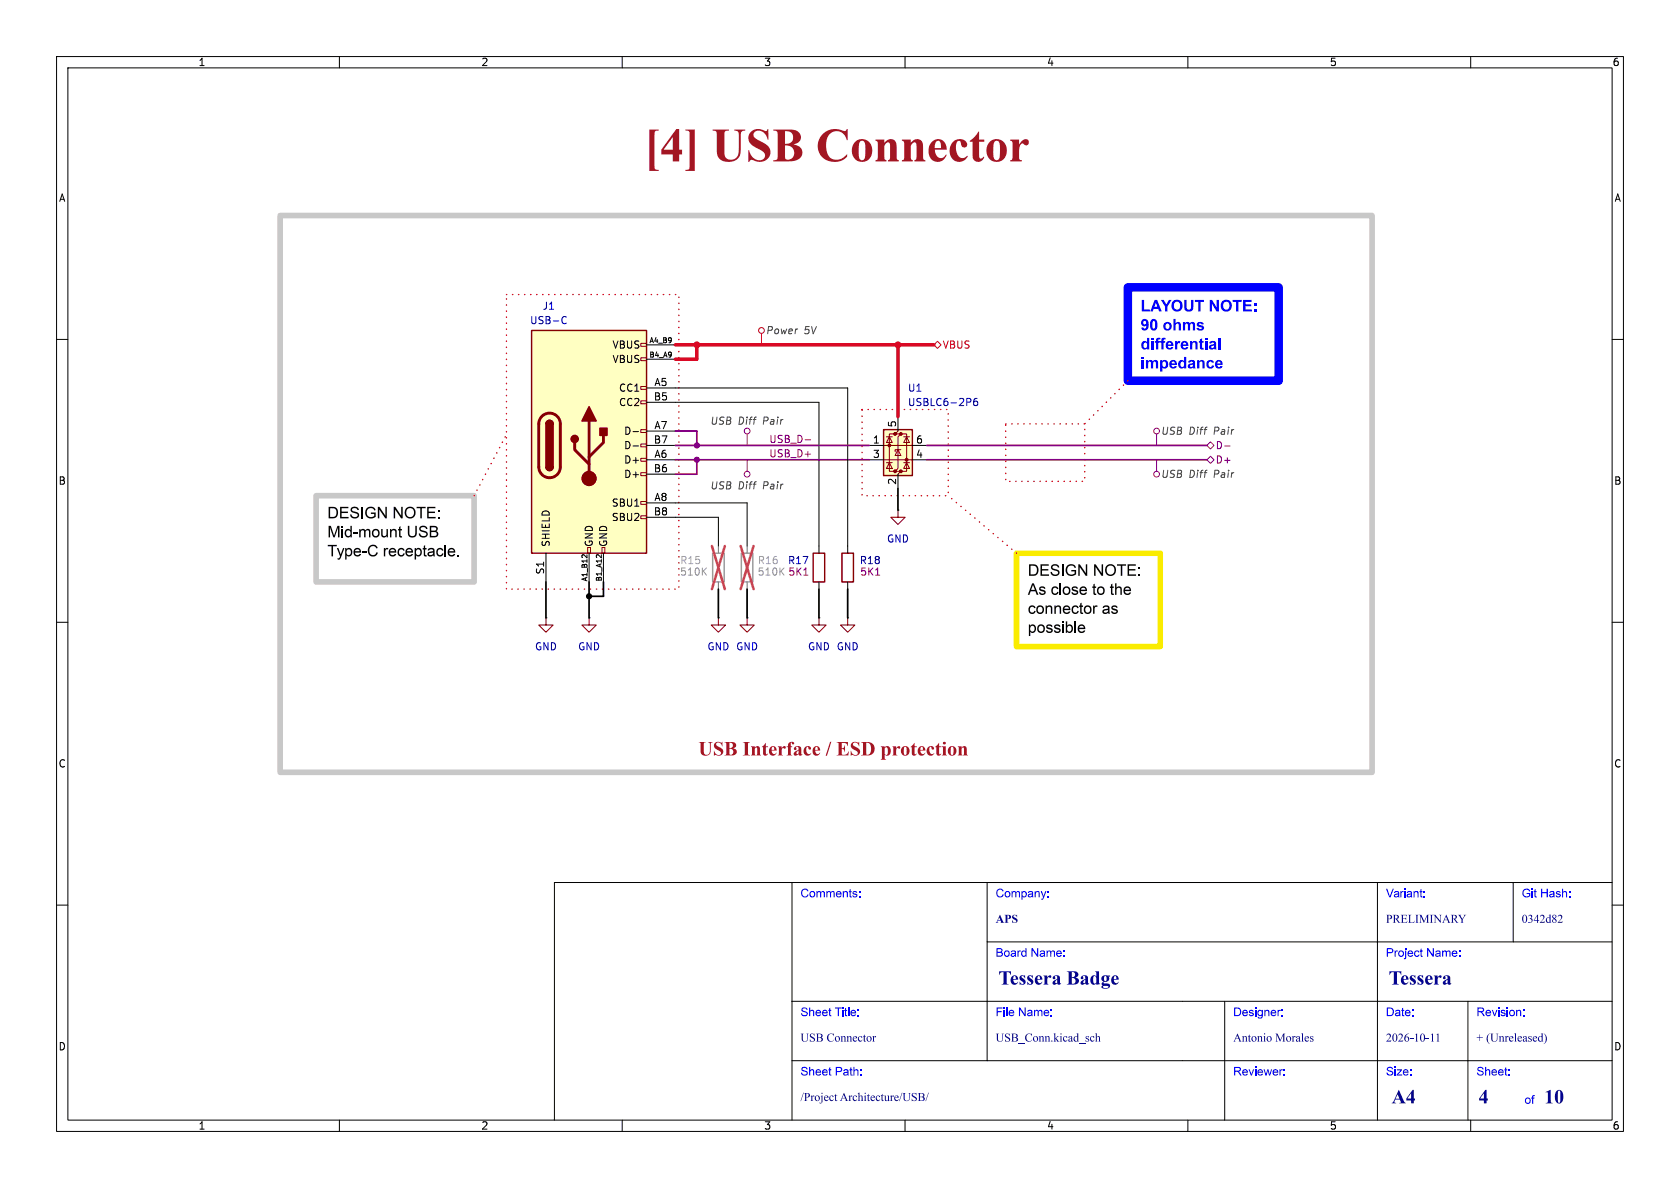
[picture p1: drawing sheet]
<svg xmlns="http://www.w3.org/2000/svg" width="297mm" height="210mm" viewBox="0 0 297 210" stroke-linecap="round" stroke-linejoin="round" font-family="sans-serif">
<g fill="none" stroke="#000" stroke-width=".18">
<path d="M10 10h277v190h-277zM12 12h273v186h-273zM60 10v2M110 10v2M160 10v2M210 10v2M260 10v2M10 60h2M285 60h2M10 110h2M149.9 109.2h.1M285 110h2"/>
<path d="M140 156v42M174.5 156v31.5M243.5 156v42M267.5 156v10.5M285 156h-187v42M10 160h2M140 177h145M174.5 166.5h110.5M216.5 177v21M259.5 177v21M285 160h2M60 198v2"/>
<path d="M110 198v2M140 187.5h145M160 198v2M210 198v2M260 198v2"/>
</g>
<path d="M149.9 109.2v1.3h1.2l-1.2 1.3-1.3-1.3h1.3" fill="none" stroke="#840000" stroke-width=".18"/>
<path d="M156.2 75.9h5.1v8.2h-5.1z" fill="#ffffc2"/>
<g fill="#840000" stroke="#840000" stroke-width=".18">
<circle cx="157.2" cy="78.7" r=".25"/>
<circle cx="158.2" cy="83.3" r=".25"/>
<circle cx="158.2" cy="76.7" r=".25"/>
<circle cx="159.3" cy="83.3" r=".25"/>
<circle cx="159.3" cy="76.7" r=".25"/>
<circle cx="160.3" cy="81.3" r=".25"/>
</g>
<g fill="none" stroke="#840000" stroke-width=".18">
<path d="M156.2 78.7h5.1M156.7 77.2h1M157.2 77.2l.5 1h-1zM158.2 76.7h-1v6.6h1M158.7 79.5l.6 1h-1.1zM158.7 76.2l-.5 .5h1.1l-.6 .5v5.6l-.5 .5h1.1l-.6 .5M159.3 79.5h-1.1v.4M159.3 76.7h1v6.6h-1M159.8 77.2h1M160.3 77.2l.5 1h-1zM156.2 81.3h5.1M156.7 81.8h1"/>
<path d="M157.2 81.8l.5 1h-1zM158.7 90.2v1.2h1.3l-1.3 1.3-1.2-1.3h1.2M159.8 81.8h1M160.3 81.8l.5 1h-1z"/>
</g>
<path d="M156.2 75.9h5.1v8.2h-5.1zM143.8 97.8h2v5.1h-2zM148.8 97.8h2.1v5.1h-2.1z" fill="none" stroke="#840000" stroke-width=".25"/>
<path d="M153.7 78.7h2.5M158.7 73.7v2.5M161.3 78.7h2.5M144.8 96.5v1.3M149.9 96.5v1.3M153.7 81.3h2.5M158.7 90.2h.1M158.7 83.8v2.6M161.3 81.3h2.5M144.8 102.9v1.2M149.9 102.9v1.2" fill="none" stroke="#000" stroke-width=".18"/>
<path d="M171.5 70.5l.1 .2-.1 .3M172.7 70.4l-.3 .1a.86 .86 0 0 0 0 1.2l.4-.1v-.4l-.2-.3h-.2l-.3 .3" fill="none" stroke="#0000c2" stroke-width=".18"/>
<path d="M142.1 101.7h.7M154.8 101.7h.7" fill="none" stroke="#840084" stroke-width=".18"/>
<path d="M126 97.8h2v5.1h-2zM131.1 97.8h2v5.1h-2z" fill="none" stroke="#9c9b98" stroke-width=".25"/>
<path d="M127 96.5v1.3M132.1 96.5v1.3M127 102.9v1.2M132.1 102.9v1.2" fill="none" stroke="#7a7a77" stroke-width=".18"/>
<path d="M124.3 100.9l.6 .8M124.9 100.4l-.7 .7M138.1 100.9l.5 .8M138.6 100.4l-.7 .7" fill="none" stroke="#9c9b98" stroke-width=".18"/>
<path d="M125.9 96.5l2.2 7.6M128.1 96.5l-2.2 7.6M130.9 96.5l2.3 7.6M133.2 96.5l-2.3 7.6" fill="none" stroke="#e75356" stroke-width=".46"/>
<path d="M94 58.4h20.3v39.4h-20.3z" fill="#ffffc2"/>
<g fill="none" stroke="#840000" stroke-width=".18">
<path d="M113.3 63.2h1v.6h-1zM113.3 60.7h1v.5h-1zM113.3 78.5h1v.5h-1zM113.3 75.9h1v.6h-1zM113.3 70.9h1v.5h-1zM113.3 68.3h1v.5h-1zM103.9 96.8h.5v1h-.5zM106.4 96.8h.5v1h-.5zM113.3 91.2h1v.5h-1zM113.3 88.6h1v.6h-1zM113.3 83.6h1v.5h-1zM113.3 81h1v.5h-1z"/>
<path d="M96.5 109.2v1.3h1.3l-1.3 1.3-1.3-1.3h1.3M104.1 109.2v1.3h1.3l-1.3 1.3-1.2-1.3h1.2M127 109.2v1.3h1.3l-1.3 1.3-1.3-1.3h1.3M132.1 109.2v1.3h1.2l-1.2 1.3-1.3-1.3h1.3M144.8 109.2v1.3h1.2l-1.2 1.3-1.3-1.3h1.3"/>
</g>
<path d="M94 58.4h20.3v39.4h-20.3zM96.5 74.9a.64 .64 0 0 1 .7-.6 .64 .64 0 0 1 .6 .6M96.5 82.6a.64 .64 0 0 0 .7 .6 .64 .64 0 0 0 .6-.6" fill="none" stroke="#840000" stroke-width=".25"/>
<path d="M95.8 73.6a1.9 1.9 0 0 1 2.1-.4 1.9 1.9 0 0 1 1.2 1.7v7.7a1.91 1.91 0 0 1-1.9 1.8 1.91 1.91 0 0 1-2-1.8l.1-7.8 .1-.7zM101.6 78.2v1.3l2.5 2.5M104.1 74.4v10.2M106.7 77v1.2l-2.6 2.6" fill="none" stroke="#840000" stroke-width=".51"/>
<g fill="#840000" stroke="#840000" stroke-width=".25">
<path d="M96.5 82.6h1.3a.64 .64 0 0 1-.6 .6 .64 .64 0 0 1-.7-.6z"/>
<path d="M96.5 74.9h1.3v7.7h-1.3z"/>
<path d="M96.7 74.5a.64 .64 0 0 1 .7-.2 .64 .64 0 0 1 .4 .6h-1.3z"/>
<path d="M104.1 71.9l1.3 2.5h-2.5z"/>
<path d="M106 75.7h1.3v1.3h-1.3z"/>
<circle cx="101.6" cy="77.6" r=".63"/>
</g>
<circle cx="104.1" cy="84.6" r="1.27" fill="#840000" stroke="#840000" stroke-width=".18"/>
<g fill="none" stroke="#000" stroke-width=".18">
<path d="M111.9 76.3h1M111.9 78.8h1M114.3 61h5.1M114.3 68.6h5.1M114.3 76.2h5.1M114.3 63.5h5.1M114.3 71.1h5.1M114.3 78.7h5.1M96.5 97.8v5.1M103.8 98.1v.5l-.5-.5h-.4M104.1 97.8v5.1M106.3 98.1v.5l-.5-.5h-.3"/>
<path d="M106.7 97.8v5.1M114.3 81.3h5.1M114.3 88.9h5.1M114.3 83.8h5.1M114.3 91.4h5.1M96.5 109.2h.1M104.1 109.2h.1M127 109.2h.1M132.1 109.2h.1M144.8 109.2h.1"/>
</g>
<path d="M99.6 56h.3l.2 .1M100.1 57.1l-.2 .1h-.3" fill="none" stroke="#0000c2" stroke-width=".18"/>
<g fill="none" stroke="#840084" stroke-width=".18">
<path d="M132.1 76.7v2M142.3 77.7h1M204.5 76.7v2M213.4 78.7l.6-.6 .6 .6-.6 .7zM216.5 78.8h1M132.1 81.3v2M204.5 81.3v2M213.4 81.3l.6-.7 .6 .7-.6 .6z"/>
<circle cx="132.1" cy="76.2" r=".51"/>
<circle cx="204.5" cy="76.2" r=".51"/>
<circle cx="132.1" cy="83.8" r=".51"/>
<circle cx="204.5" cy="83.8" r=".51"/>
</g>
<g fill="none" stroke="#d40020" stroke-width=".18">
<path d="M134.6 58.9v2.1M165.1 61l.6-.7 .7 .7-.7 .6z"/>
<circle cx="134.6" cy="58.4" r=".51"/>
</g>
<path d="M199.4 50.8h26.7v16.5h-26.7z" fill="none" stroke="#00f" stroke-width="1.5"/>
<g fill="#00f">
<path d="M201.9 53h.4v1.7h1v.4h-1.4z"/>
<path d="M204.1 53h.5l.8 2.1h-.5l-.1-.5h-.9l-.1 .5h-.5l.4-.9h.9l-.3-.7-.2 .7h-.4z"/>
<path d="M205.2 53h.5l.5 .8 .5-.8h.4l-.7 1.2v.9h-.4v-.9z"/>
<path d="M207.4 53.2a1.01 1.01 0 0 1 1.4 .2 1.01 1.01 0 0 1-.1 1.4 1.01 1.01 0 0 1-1.5-.2l-.1-.6h.4a.6 .6 0 0 0 .7 .7 .6 .6 0 0 0 .4-.9 .56 .56 0 0 0-.6-.5 .56 .56 0 0 0-.5 .7h-.4z"/>
<path d="M209.4 53h.4v1.1a.43 .43 0 0 0 .3 .6 .43 .43 0 0 0 .5-.6v-1.1h.4v1.1a.82 .82 0 0 1-.8 1 .82 .82 0 0 1-.8-1z"/>
<path d="M211.2 53h1.6v.4h-.6v1.7h-.4v-1.7h-.6z"/>
<path d="M213.9 53h.4l.8 1.4v-1.4h.4v2.1h-.4l-.8-1.4v1.4h-.4z"/>
<path d="M216.1 53.2a1.01 1.01 0 0 1 1.4 .2 1.01 1.01 0 0 1-.1 1.4 1.01 1.01 0 0 1-1.5-.2l-.1-.6h.4a.6 .6 0 0 0 .7 .7 .6 .6 0 0 0 .4-.9 .56 .56 0 0 0-.6-.5 .56 .56 0 0 0-.5 .7h-.4z"/>
<path d="M217.9 53h1.6v.4h-.6v1.7h-.4v-1.7h-.6z"/>
<path d="M219.8 53h1.5v.4h-1.1v.4h1v.3h-1v.6h1.1v.4h-1.5z"/>
<path d="M221.7 53.6h.4v.4h-.4z"/>
<path d="M221.7 54.7h.4v.4h-.4z"/>
<path d="M201.9 56.6a.77 .77 0 0 1 1 0 .77 .77 0 0 1 .2 .9 .69 .69 0 0 1-.5 .9 .69 .69 0 0 1-.8-.5h.3a.28 .28 0 0 0 .4 .2 .28 .28 0 0 0 .2-.4v-.2a.56 .56 0 0 1-.7 .1 .56 .56 0 0 1-.3-.6h.4a.27 .27 0 0 0 .4 .2 .27 .27 0 0 0 0-.4 .27 .27 0 0 0-.4 .2h-.4z"/>
<path d="M203.6 56.5a.72 .72 0 0 1 .8 .1 .72 .72 0 0 1 .2 .8 .71 .71 0 0 1-.2 .9 .71 .71 0 0 1-.9-.1l-.2-.8h.4v.2a.27 .27 0 0 0 .1 .4 .27 .27 0 0 0 .4-.1v-.7a.27 .27 0 0 0 0-.4 .27 .27 0 0 0-.4 .1l-.1 .5h-.4l.1-.5z"/>
<path d="M207.4 56.4h.4v.7a.53 .53 0 0 1 .7-.2 .53 .53 0 0 1 .3 .6v.9h-.4v-.8a.31 .31 0 0 0-.3-.4 .31 .31 0 0 0-.3 .5v.7h-.4z"/>
<path d="M201.9 60.5a.57 .57 0 0 1 .9 0v-.8h.4v2.1h-.4v-.2a.61 .61 0 0 1-.7 .1 .61 .61 0 0 1-.3-.7h.3a.37 .37 0 0 0 .4 .5 .37 .37 0 0 0 .3-.6 .33 .33 0 0 0-.4-.3 .33 .33 0 0 0-.3 .4h-.3z"/>
<path d="M204.5 59.8h.6v.2h-.3v.1v.2h.2v.3h-.2v1.2h-.4v-1.2h-.2v-.3h.2z"/>
<path d="M205.4 59.8h.7l-.1 .2h-.2l-.1 .1v.2h.3v.3h-.3v1.2h-.4v-1.2h-.2v-.3h.2z"/>
<path d="M212.1 60l.4-.2v.5h.3v.3h-.3v.7l.1 .2h.2v.3a.44 .44 0 0 1-.5 0 .44 .44 0 0 1-.2-.6v-.6h-.2z"/>
</g>
<path d="M215.6 59.7v2.1" fill="none" stroke="#00f" stroke-width=".39"/>
<path d="M208.5 63.8a.57 .57 0 0 1 .8 0v-.7h.4v2h-.3v-.2a.61 .61 0 0 1-.8 .2 .61 .61 0 0 1-.3-.7h.4a.37 .37 0 0 0 .4 .5 .37 .37 0 0 0 .2-.6 .33 .33 0 0 0-.3-.4 .33 .33 0 0 0-.3 .5h-.4z" fill="#00f"/>
<path d="M179.7 97.8h25.4v16.5h-25.4z" fill="none" stroke="#faec00" stroke-width="1"/>
<g fill="#000">
<path d="M58.1 93h.4l.6 1.7 .6-1.7h.3v2h-.2v-1.7l-.6 1.7h-.3l-.6-1.7v1.7h-.2zM57.9 96.3h1.6v.3h-.6v1.8h-.3v-1.8h-.7zM58.1 89.6h.7a1.02 1.02 0 0 1 1 1 1.02 1.02 0 0 1-1 1h-.7v-.2h.7a.77 .77 0 0 0 .7-.8 .77 .77 0 0 0-.7-.8h-.4v1.6h-.3zM60.1 89.6h1.5v.2h-1.2v.6h1.1v.3h-1.1v.7h1.2v.2h-1.5zM60.4 93h.2v.2h-.2zM60.4 93.5h.2v1.5h-.2zM62.1 89.8a.8 .8 0 0 1 1.3 .4h-.2a.48 .48 0 0 0-.5-.4 .48 .48 0 0 0-.5 .4l.2 .1a.91 .91 0 0 1 1.1 1 .85 .85 0 0 1-.9 .3 .85 .85 0 0 1-.7-.7h.2a.55 .55 0 0 0 .6 .5 .55 .55 0 0 0 .5-.4l-.1-.2a1.33 1.33 0 0 1-1.1-.7zM61.1 93.7l.4-.2 .4 .2v-.7h.3v2h-.2v-.2a.59 .59 0 0 1-.8 .1 .59 .59 0 0 1-.3-.6h.3a.43 .43 0 0 0 .5 .5 .43 .43 0 0 0 .2-.7v-.1a.39 .39 0 0 0-.5-.2 .39 .39 0 0 0-.2 .5h-.3zM62.5 94.1h.7v.3h-.7zM63.5 93.5h.2v.3a.46 .46 0 0 1 .5-.3 .46 .46 0 0 1 .4 .3 .47 .47 0 0 1 .5-.3 .47 .47 0 0 1 .4 .5v1h-.3v-.9a.32 .32 0 0 0-.3-.4 .32 .32 0 0 0-.3 .5v.8h-.2v-.9a.33 .33 0 0 0-.5-.3 .33 .33 0 0 0-.1 .4v.8h-.3zM64.9 89.8a.92 .92 0 0 1 1.5 .4h-.2a.74 .74 0 0 0-1.1-.2 .74 .74 0 0 0-.2 1.1l.4 .3h.6l.3-.2v-.4h-.6v-.2h.8v.7a1.09 1.09 0 0 1-1.5 .1 1.09 1.09 0 0 1 0-1.6zM65.3 96.6a.88 .88 0 0 1 1.5 .3h-.3a.66 .66 0 0 0-.9-.3 .66 .66 0 0 0-.3 .9 .62 .62 0 0 0 .6 .6 .62 .62 0 0 0 .6-.5l.3 .1a.94 .94 0 0 1-1.3 .6 .94 .94 0 0 1-.4-1.3z"/>
<path d="M66 93.7a.72 .72 0 0 1 1 .1 .72 .72 0 0 1-.2 1 .72 .72 0 0 1-1-.1l-.1-.4h.3a.47 .47 0 0 0 .6 .4 .47 .47 0 0 0 .2-.8 .43 .43 0 0 0-.5-.1 .43 .43 0 0 0-.3 .5h-.3zM66.8 89.6h.3l1 1.6v-1.6h.3v2h-.3l-1-1.5v1.5h-.3zM67.4 93.5h.2v.8a.36 .36 0 0 0 .4 .5 .36 .36 0 0 0 .3-.5v-.8h.3v1.5h-.2v-.3a.51 .51 0 0 1-.7 .3 .51 .51 0 0 1-.3-.6zM69 93.5h.2v.2a.52 .52 0 0 1 .6-.2 .52 .52 0 0 1 .3 .6v.9h-.2v-.9a.36 .36 0 0 0-.4-.4 .36 .36 0 0 0-.3 .5v.8h-.2zM69.6 89.6h.3l1 1.6v-1.6h.3v2h-.3l-1-1.5v1.5h-.3zM70.6 93.2l.2-.2v.5h.2v.3h-.2v.8l.1 .2h.1l.1 .2a.36 .36 0 0 1-.4 0 .36 .36 0 0 1-.1-.4v-.8h-.2v-.3h.2zM71.8 89.9a1 1 0 0 1 1.5 .1 1 1 0 0 1-.2 1.4 1 1 0 0 1-1.4-.3l-.2-.5h.3a.72 .72 0 0 0 .9 .8 .72 .72 0 0 0 .4-1.1 .69 .69 0 0 0-.8-.5 .69 .69 0 0 0-.5 .8h-.3zM72.1 93h.3v1.1a.54 .54 0 0 0 .5 .7 .54 .54 0 0 0 .5-.7v-1.1h.3v1.1a.8 .8 0 0 1-.8 .9 .8 .8 0 0 1-.8-.9zM74.3 93.1a.8 .8 0 0 1 1.3 .4h-.3a.48 .48 0 0 0-.5-.3 .48 .48 0 0 0-.4 .4l.1 .1a.91 .91 0 0 1 1.1 .9 .85 .85 0 0 1-.9 .4 .85 .85 0 0 1-.7-.7h.3a.55 .55 0 0 0 .5 .5 .55 .55 0 0 0 .6-.5l-.2-.1a1.33 1.33 0 0 1-1.1-.7zM73.6 89.6h1.6v.2h-.6v1.8h-.3v-1.8h-.7zM74.9 96.5l.3-.1v.5h.2v.2h-.2v.8v.2h.2v.3a.36 .36 0 0 1-.4-.1 .36 .36 0 0 1-.1-.4v-.8h-.2v-.2h.2zM75.5 89.6h1.5v.2h-1.2v.6h1.1v.3h-1.1v.7h1.2v.2h-1.5z"/>
<path d="M76 93h.7a.51 .51 0 0 1 .6 .3 .51 .51 0 0 1-.2 .6 .58 .58 0 0 1 .4 .7 .58 .58 0 0 1-.8 .4h-.7v-.3h.7a.37 .37 0 0 0 .5-.3 .37 .37 0 0 0-.5-.3h-.5v.6h-.2v-.9h.7a.33 .33 0 0 0 .4-.3 .33 .33 0 0 0-.5-.3h-.4v.6h-.2zM77.4 90.2h.3v.2h-.3zM77.4 91.4h.3v.2h-.3zM181.9 99.8h.7a1.02 1.02 0 0 1 1 1 1.02 1.02 0 0 1-1 1h-.7v-.3h.7a.77 .77 0 0 0 .7-.7 .77 .77 0 0 0-.7-.8h-.4v1.5h-.3zM195.6 100a1 1 0 0 1 1.5 .1 1 1 0 0 1-.2 1.4 1 1 0 0 1-1.4-.2l-.1-.5h.2a.72 .72 0 0 0 .9 .7 .72 .72 0 0 0 .5-1 .69 .69 0 0 0-.9-.5 .69 .69 0 0 0-.5 .8h-.2zM182.5 103.1h.3l.8 2.1h-.3l-.3-.7h-.8l-.2 .7h-.3l.3-.9h1l-.4-.9-.3 .9h-.3zM183.8 103.8l.4-.2a.49 .49 0 0 1 .6 .5h-.2l-.2-.2a.26 .26 0 0 0-.3 0 .26 .26 0 0 0-.1 .2 .76 .76 0 0 1 .8 .8 .66 .66 0 0 1-.6 .3 .66 .66 0 0 1-.5-.5h.2a.34 .34 0 0 0 .4 .2 .34 .34 0 0 0 .3-.3l-.8-.2-.1-.3zM183.9 99.8h1.5v.2h-1.2v.6h1.1v.3h-1.1v.6h1.3v.3h-1.6zM185.9 99.9a.8 .8 0 0 1 1.4 .4h-.3a.48 .48 0 0 0-.5-.3 .48 .48 0 0 0-.4 .4l.1 .1a.91 .91 0 0 1 1.1 .9 .85 .85 0 0 1-.9 .4 .85 .85 0 0 1-.7-.7h.3a.55 .55 0 0 0 .5 .5 .55 .55 0 0 0 .5-.5l-.1-.1a1.33 1.33 0 0 1-1.1-.7zM186 103.8l.5-.2a.54 .54 0 0 1 .6 .5h-.2a.44 .44 0 0 0-.7-.1 .44 .44 0 0 0-.1 .6l.1 .2a.38 .38 0 0 0 .4 .1 .38 .38 0 0 0 .3-.3h.2a.68 .68 0 0 1-.9 .5 .68 .68 0 0 1-.3-1zM188.1 103.8a.72 .72 0 0 1 1 .2 .72 .72 0 0 1-.2 1 .72 .72 0 0 1-1-.2v-.4h.2a.47 .47 0 0 0 .7 .5 .47 .47 0 0 0 .1-.8 .43 .43 0 0 0-.5-.2 .43 .43 0 0 0-.3 .5h-.2zM188.4 109.8h.3v.8a.64 .64 0 0 1 .8 0 .64 .64 0 0 1 .1 .8v.2a.52 .52 0 0 1-.9 0v.3h-.3v-.8h.2a.44 .44 0 0 0 .6 .5 .44 .44 0 0 0 .2-.7 .39 .39 0 0 0-.5-.3 .39 .39 0 0 0-.3 .5h-.2z"/>
<path d="M188.7 100a.92 .92 0 0 1 1.5 .3l-.2 .1a.74 .74 0 0 0-1.1-.3 .74 .74 0 0 0-.1 1.1l.3 .3h.6l.3-.1v-.4h-.6v-.2h.8v.7a1.09 1.09 0 0 1-1.5 .1 1.09 1.09 0 0 1 0-1.6zM189.6 103.8l.4-.2a.49 .49 0 0 1 .6 .5h-.3l-.2-.2a.26 .26 0 0 0-.2 0 .26 .26 0 0 0-.2 .2 .76 .76 0 0 1 .9 .8 .66 .66 0 0 1-.7 .3 .66 .66 0 0 1-.5-.5h.3a.34 .34 0 0 0 .3 .2 .34 .34 0 0 0 .3-.3l-.7-.2-.1-.3zM190.6 99.8h.3l1.1 1.5v-1.5h.2v2h-.3l-1-1.6v1.6h-.3zM191 106.7l.2-.2v.5h.3v.3h-.3v.8l.1 .2h.2v.2a.36 .36 0 0 1-.4 0 .36 .36 0 0 1-.1-.4v-.8h-.2v-.3h.2zM191 103.9a.68 .68 0 0 1 .8-.2 .68 .68 0 0 1 .4 .8h-1.1a.44 .44 0 0 0 .3 .4 .44 .44 0 0 0 .5-.2h.3a.71 .71 0 0 1-.9 .4 .71 .71 0 0 1-.5-.9h1.1a.41 .41 0 0 0-.4-.3 .41 .41 0 0 0-.4 .3h-.3zM193.4 99.8h.3l1.1 1.5v-1.5h.2v2h-.3l-1-1.6v1.6h-.3zM193.3 103.3l.2-.1v.5h.3v.2h-.3v.8l.1 .2h.2v.3a.36 .36 0 0 1-.4-.1 .36 .36 0 0 1-.1-.4v-.8h-.2v-.2h.2zM194.1 103.8a.72 .72 0 0 1 1.1 .2 .72 .72 0 0 1-.2 1 .72 .72 0 0 1-1-.2l-.1-.4h.3a.47 .47 0 0 0 .6 .5 .47 .47 0 0 0 .2-.8 .43 .43 0 0 0-.6-.2 .43 .43 0 0 0-.2 .5h-.3zM196.4 103.3l.2-.1v.5h.3v.2h-.3v.8l.1 .2h.2v.3a.36 .36 0 0 1-.4-.1 .36 .36 0 0 1-.1-.4v-.8h-.2v-.2h.2zM197.1 103.1h.3v.8a.51 .51 0 0 1 .6-.2 .51 .51 0 0 1 .3 .5v1h-.2v-1a.36 .36 0 0 0-.4-.3 .36 .36 0 0 0-.3 .5v.8h-.3zM197.5 99.8h1.6v.2h-.7v1.8h-.3v-1.8h-.6zM199.3 99.8h1.5v.2h-1.2v.6h1.1v.3h-1.1v.6h1.2v.3h-1.5z"/>
<path d="M198.8 103.9a.68 .68 0 0 1 .8-.2 .68 .68 0 0 1 .4 .8h-1.1a.44 .44 0 0 0 .3 .4 .44 .44 0 0 0 .5-.2h.2a.71 .71 0 0 1-.9 .4 .71 .71 0 0 1-.4-.9h1.1a.41 .41 0 0 0-.4-.3 .41 .41 0 0 0-.4 .3h-.3zM201.2 100.3h.3v.3h-.3zM201.2 101.5h.3v.3h-.3z"/>
</g>
<path d="M64 89.6v2M187.9 99.8v2" fill="none" stroke="#000" stroke-width=".27"/>
<path d="M78.7 96.3v2.1M187.5 103.1v2.1M190.1 109.8v2.1" fill="none" stroke="#000" stroke-width=".25"/>
<path d="M49.5 38.1h193.1v98.4h-193.1zM55.9 87.6h27.9v15.3h-27.9z" fill="none" stroke="#c8c8c8" stroke-width="1"/>
<path d="M89.5 52.1h30.5v52h-30.5zM152.4 72.4h15.2v15.2h-15.2zM177.8 74.9h14v10.2h-14zM199.4 67.3l-7.6 7.6M83.8 87.6l5.7-10.8M179.7 97.8l-12.1-10.2" fill="none" stroke="#f00" stroke-width=".25" stroke-dasharray=".1 1"/>
<path d="M158.7 86.4v3.8M96.5 102.9v6.3M104.1 102.9v6.3M106.7 102.9v2.5h-2.6M127 104.1v5.1M132.1 104.1v5.1M144.8 104.1v5.1M149.9 104.1v5.1" fill="none" stroke="#000" stroke-width=".3"/>
<path d="M119.4 71.1h25.4v25.4M119.4 68.6h30.5v27.9M119.4 91.4h7.6v5.1M119.4 88.9h12.7v7.6" fill="none" stroke="#000" stroke-width=".18"/>
<path d="M119.4 76.2h3.8v2.5M119.4 78.7h34.3M163.8 78.7h49.6M119.4 81.3h34.3M123.2 81.3v2.5h-3.8M163.8 81.3h49.6" fill="none" stroke="#840084" stroke-width=".3"/>
<path d="M119.4 61h45.7M123.2 61v2.5h-3.8M158.7 61v12.7" fill="none" stroke="#d40020" stroke-width=".61"/>
<g fill="#840084" stroke="#840084" stroke-width=".18">
<circle cx="123.2" cy="78.7" r=".46"/>
<circle cx="123.2" cy="81.3" r=".46"/>
</g>
<circle cx="104.1" cy="105.4" r=".46" fill="#000" stroke="#000" stroke-width=".18"/>
<g fill="#d40020" stroke="#d40020" stroke-width=".18">
<circle cx="158.8" cy="61" r=".52"/>
<circle cx="123.2" cy="61" r=".52"/>
</g>
<text font-size="8.4" fill="#a21622" x="113.9" y="30.7">[4] USBConnector</text>
<text font-size="3.5" fill="#a21622" x="123.5" y="134">USBInterface/ ESDprotection</text>
<g font-size="3.5" fill="#00007f">
<text x="176.5" y="175">TesseraBadge</text>
<text x="245.5" y="175">Tessera</text>
<text x="246" y="196">A4</text>
<text x="261.4" y="196">4</text>
<text x="273" y="196">10</text>
</g>
<g font-size="2.8" fill="#00f">
<text x="201.6" y="59.6">90 ohms</text>
<text x="201.6" y="62.9">differential</text>
<text x="201.6" y="66.3">impedance</text>
</g>
<g font-size="2.8">
<text x="57.9" y="99.5">Type-C receptacle.</text>
<text x="181.7" y="109.7">connector as</text>
<text x="181.7" y="113">possible</text>
</g>
<g font-size="2.1" fill="#00f">
<text x="141.5" y="159.2">Comments:</text>
<text x="176" y="159.2">Company:</text>
<text x="245" y="159.2">Variant:</text>
<text x="269" y="159.2">Git Hash:</text>
<text x="176" y="169.7">Board Name:</text>
<text x="245" y="169.7">Project Name:</text>
<text x="141.5" y="180.2">Sheet Title:</text>
<text x="176" y="180.2">File Name:</text>
<text x="218" y="180.2">Designer:</text>
<text x="245" y="180.2">Date:</text>
<text x="261" y="180.2">Revision:</text>
<text x="141.5" y="190.7">Sheet Path:</text>
<text x="218" y="190.7">Reviewer:</text>
<text x="245" y="190.7">Size:</text>
<text x="261" y="190.7">Sheet:</text>
<text x="269.5" y="195.7">of</text>
</g>
<g font-size="2.1" fill="#00007f">
<text x="176" y="163.7">APS</text>
<text x="245" y="163.7">PRELIMINARY</text>
<text x="269" y="163.7">0342d82</text>
<text x="141.5" y="184.7">USBConnector</text>
<text x="176" y="184.7">USB_Conn.kicad_sch</text>
<text x="218" y="184.7">AntonioMorales</text>
<text x="245" y="184.7">2026-10-11</text>
<text x="261" y="184.7">+ (Unreleased)</text>
<text x="141.5" y="195.2">/ProjectArchitecture/USB/</text>
</g>
<g font-size="1.8">
<text x="35" y="11.9">1</text>
<text x="85" y="11.9">2</text>
<text x="135" y="11.9">3</text>
<text x="185" y="11.9">4</text>
<text x="235" y="11.9">5</text>
<text x="285" y="11.9">6</text>
<text x="10.3" y="35.9">A</text>
<text x="285.3" y="35.9">A</text>
<text x="108.2" y="61.8">VBUS</text>
<text x="108.2" y="64.4">VBUS</text>
<text x="109.3" y="69.4">CC1</text>
<text x="109.3" y="72">CC2</text>
<text x="115.5" y="70.9">B5</text>
<text x="115.6" y="68.3">A5</text>
<text x="110.2" y="77.1">D-</text>
<text x="115.6" y="75.9">A7</text>
<text x="158.5" y="75.6" transform="rotate(-90 158.5 75.6)">5</text>
<text x="110.2" y="82.1">D+</text>
<text x="110.2" y="79.6">D-</text>
<text x="115.5" y="83.6">B6</text>
<text x="115.5" y="78.5">B7</text>
<text x="115.6" y="81">A6</text>
<text x="154.2" y="78.5">1</text>
<text x="154.2" y="81">3</text>
<text x="161.9" y="81">4</text>
<text x="161.9" y="78.5">6</text>
<text x="10.3" y="85.9">B</text>
<text x="108.1" y="89.8">SBU1</text>
<text x="110.2" y="84.7">D+</text>
<text x="115.6" y="88.6">A8</text>
<text x="158.5" y="85.8" transform="rotate(-90 158.5 85.8)">2</text>
<text x="285.3" y="85.9">B</text>
<text x="108.1" y="92.3">SBU2</text>
<text x="115.5" y="91.2">B8</text>
<text x="96.3" y="101.6" transform="rotate(-90 96.3 101.6)">S1</text>
<text x="97.4" y="96.8" transform="rotate(-90 97.4 96.8)">SHIELD</text>
<text x="105" y="96.8" transform="rotate(-90 105 96.8)">GND</text>
<text x="107.5" y="96.8" transform="rotate(-90 107.5 96.8)">GND</text>
<text x="10.3" y="135.9">C</text>
<text x="285.3" y="135.9">C</text>
<text x="10.3" y="185.9">D</text>
<text x="285.3" y="185.9">D</text>
<text x="35" y="199.9">1</text>
<text x="85" y="199.9">2</text>
<text x="135" y="199.9">3</text>
<text x="185" y="199.9">4</text>
<text x="235" y="199.9">5</text>
<text x="285" y="199.9">6</text>
</g>
<g font-size="1.8" fill="#0000c2">
<text x="93.6" y="57.5">USB-C</text>
<text x="95.8" y="55">J1</text>
<text x="160.4" y="69.4">U1</text>
<text x="160.4" y="72">USBLC6-2P6</text>
<text x="139.2" y="99.9">R17</text>
<text x="151.9" y="99.9">R18</text>
<text x="156.7" y="96.1">GND</text>
<text x="94.5" y="115.2">GND</text>
<text x="102.1" y="115.2">GND</text>
<text x="125" y="115.2">GND GND</text>
<text x="142.7" y="115.2">GND GND</text>
</g>
<g font-size="1.8" fill="#484848">
<text x="135.3" y="59.3">Power</text>
<text x="142.1" y="59.3">5V</text>
<text x="125.5" y="75.3">USB</text>
<text x="130.5" y="75.3">Diff</text>
<text x="135" y="75.3">Pair</text>
<text x="205.2" y="77.1">USB</text>
<text x="210.1" y="77.1">Diff</text>
<text x="214.6" y="77.1">Pair</text>
<text x="125.5" y="86.7">USB</text>
<text x="130.5" y="86.7">Diff</text>
<text x="135" y="86.7">Pair</text>
<text x="205.2" y="84.7">USB</text>
<text x="210.1" y="84.7">Diff</text>
<text x="214.6" y="84.7">Pair</text>
</g>
<text font-size="1.8" fill="#d40020" x="166.6" y="61.8">VBUS</text>
<g font-size="1.8" fill="#840084">
<text x="135.9" y="78.4">USB_D-</text>
<text x="135.9" y="80.9">USB_D+</text>
<text x="214.8" y="82.1">D+</text>
<text x="214.8" y="79.6">D-</text>
<text x="139.3" y="102">5K1</text>
<text x="152" y="102">5K1</text>
</g>
<g font-size="1.8" fill="#9c9b98">
<text x="120.1" y="102">510K</text>
<text x="120.2" y="99.9">R15</text>
<text x="133.8" y="102">510K</text>
<text x="133.9" y="99.9">R16</text>
</g>
<g font-size="1.2">
<text x="114.7" y="60.7">A4_B9</text>
<text x="114.7" y="63.2">B4_A9</text>
<text x="103.9" y="102.9" transform="rotate(-90 103.9 102.9)">A1_B12</text>
<text x="106.4" y="102.9" transform="rotate(-90 106.4 102.9)">B1_A12</text>
</g>
</svg>
